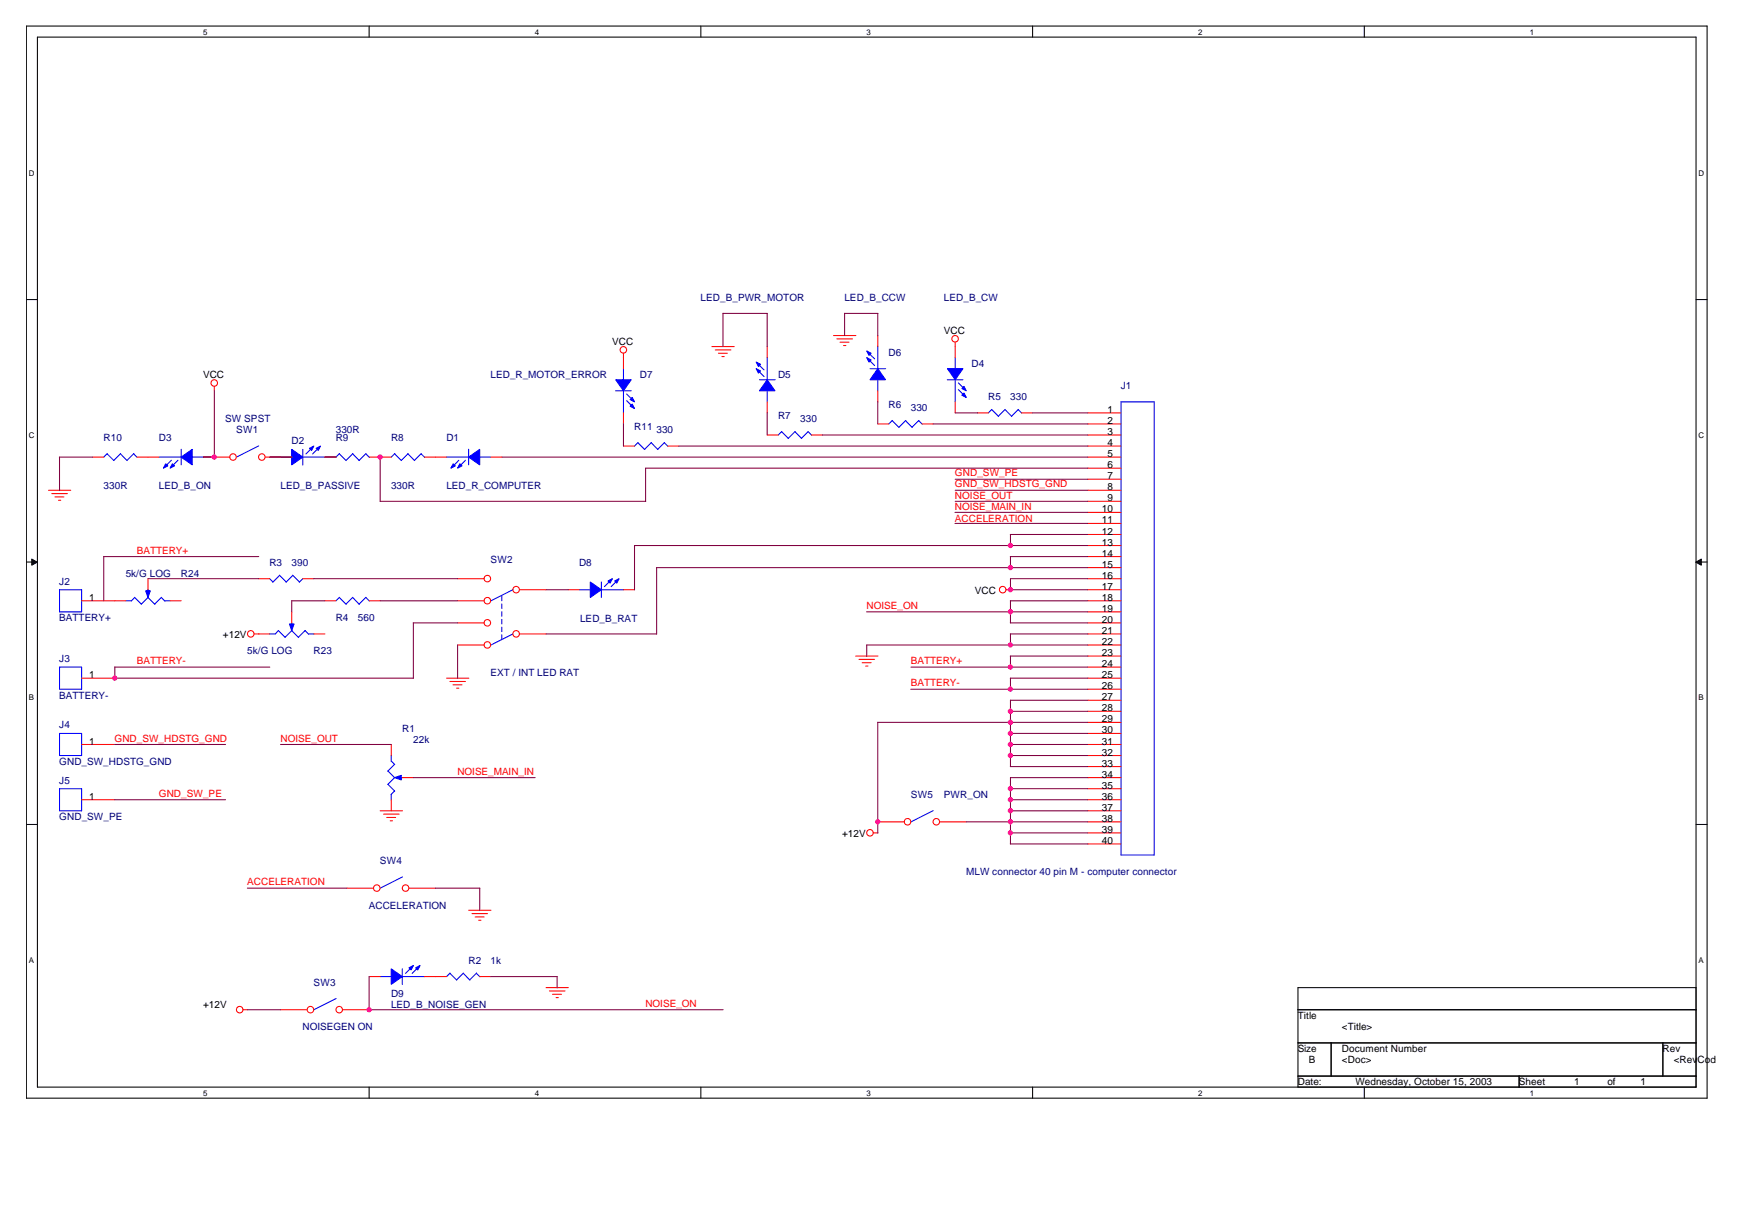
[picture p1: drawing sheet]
<svg xmlns="http://www.w3.org/2000/svg" width="420mm" height="297mm" viewBox="0 0 420 297" stroke-linecap="round" stroke-linejoin="round" font-family="sans-serif">
<path d="M6.4 6.3h405.3v258.7h-405.3zM9 9h400.1v253.3h-400.1z" fill="none" stroke="#000" stroke-width=".25"/>
<g fill="#fff">
<path d="M49 6.6h1v2.1h-1z"/>
<path d="M49 262.7h1v2.1h-1z"/>
</g>
<path d="M89 6.3v2.7M89 262.3v2.7" fill="none" stroke="#000" stroke-width=".25"/>
<g fill="#fff">
<path d="M129 6.6h1v2.1h-1z"/>
<path d="M129 262.7h1v2.1h-1z"/>
</g>
<path d="M169 6.3v2.7M169 262.3v2.7" fill="none" stroke="#000" stroke-width=".25"/>
<g fill="#fff">
<path d="M209 6.6h1v2.1h-1z"/>
<path d="M209 262.7h1v2.1h-1z"/>
</g>
<path d="M249.1 6.3v2.7M249.1 262.3v2.7" fill="none" stroke="#000" stroke-width=".25"/>
<g fill="#fff">
<path d="M289 6.6h1v2.1h-1z"/>
<path d="M289 262.7h1v2.1h-1z"/>
</g>
<path d="M329.1 6.3v2.7M329.1 262.3v2.7" fill="none" stroke="#000" stroke-width=".25"/>
<g fill="#fff">
<path d="M369 6.6h1v2.1h-1z"/>
<path d="M369 262.7h1v2.1h-1z"/>
<path d="M7 40.7h1.3v2.1h-1.3z"/>
<path d="M409.7 40.7h1.4v2.1h-1.4z"/>
<path d="M7 104h1.3v2.1h-1.3z"/>
<path d="M409.7 104h1.4v2.1h-1.4z"/>
</g>
<path d="M6.4 72.3h2.6M409.1 72.3h2.6" fill="none" stroke="#000" stroke-width=".25"/>
<g fill="#fff">
<path d="M7 167.3h1.2v2.1h-1.2z"/>
<path d="M409.7 167.3h1.2v2.1h-1.2z"/>
</g>
<path d="M6.4 135.6h2.6M409.1 135.6h2.6" fill="none" stroke="#000" stroke-width=".25"/>
<g fill="#000" stroke="#000" stroke-width=".24">
<path d="M7.7 134.9l1.3 .8-1.3 .7z" fill-rule="evenodd"/>
<path d="M409 135.7l1.3-.8v1.5z" fill-rule="evenodd"/>
</g>
<g fill="#fff">
<path d="M7 230.7h1.2v2.1h-1.2z"/>
<path d="M409.7 230.7h1.2v2.1h-1.2z"/>
</g>
<path d="M6.4 198.9h2.6M409.1 198.9h2.6M313.1 238.3h96v24h-96zM313.1 243.7h96M313.1 251.7h96M313.1 259.7h96M321.1 251.7v8M366.4 259.7v2.6M401.1 251.7v8" fill="none" stroke="#000" stroke-width=".25"/>
<g fill="none" stroke="#f00" stroke-width=".25">
<path d="M51.7 93.2v1.1M150.4 85.2v3.8M150.4 99.6v2.7M171.7 83.6h5.4M172.5 84.4h3.8M173.3 85.2h2.1M174.1 86h.6M185 83.6v2.7M185 97v2.6M201 81h5.4M201.9 81.8h3.7M202.6 82.6h2.2"/>
<path d="M203.5 83.4h.5M211.7 81v2.6M211.7 94.3v2.7M230.4 82.6v3.7M230.4 97v2.6M235.7 99.6h2.7M246.4 99.6h2.7M262.4 99.6h8M11.7 118.3h5.4M12.5 119.1h3.8M13.3 119.9h2.1M22.4 110.3h2.6"/>
<path d="M33 110.3h5.4M49 110.3h6.4M64 110.3h6.4M78.4 110.3h2.6M89 110.3h5.4M102.4 110.3h5.3M118.4 110.3h2.6M150.4 107.6h2.6M161 107.6h2.7M185 105h2.7M195.7 105h2.7M211.7 102.3h2.7"/>
<path d="M222.4 102.3h2.6M262.4 118.3h8M262.4 102.3h8M262.4 110.3h8M262.4 105h8M262.4 107.6h8M262.4 113h8M262.4 115.6h8M14.1 120.7h.6M35.7 139.6v2.7M62.4 139.6h2.6M73 139.6h2.7"/>
<path d="M110.4 139.6h6.4M262.4 139.6h8M262.4 121h8M262.4 123.6h8M262.4 126.3h8M262.4 129h8M262.4 131.6h8M262.4 134.3h8M262.4 137h8M19.7 145h10.7M41 145h2.7M61.3 153h3.7"/>
<path d="M70.4 147.6v2.7M75.7 153h2.7M78.4 145h2.6M89 145h2.7M110.4 145h6.4M110.4 155.6h6.4M110.4 150.3h6.4M125.3 142.3h6.4M125.3 153h6.4M137 142.3h2.7M150.4 142.3h2.6M206.4 158.3h5.4"/>
<path d="M207.2 159.1h3.8M207.9 159.9h2.2M242.7 142.3h1.1M262.4 142.3h8M262.4 153h8M262.4 158.3h8M262.4 145h8M262.4 155.6h8M262.4 150.3h8M262.4 147.6h8M19.7 163.6h8M19.7 179.6h8"/>
<path d="M94.4 179.6v2.7M107.7 163.6h5.4M108.5 164.4h3.8M109.3 165.2h2.1M110.1 166.1h.6M208.8 160.7h.5M262.4 163.6h8M262.4 179.6h8M262.4 161h8M262.4 166.3h8M262.4 169h8M262.4 171.6h8"/>
<path d="M262.4 174.3h8M262.4 177h8M19.7 193h8M91.7 195.6h5.4M92.5 196.4h3.8M93.3 197.3h2.1M94.1 198.1h.6M94.4 193v2.6M97 187.6h2.7M211.7 198.3h6.4M226.7 198.3h6.4M262.4 195.6h8"/>
<path d="M262.4 187.6h8M262.4 193h8M262.4 182.3h8M262.4 185h8M262.4 190.3h8M262.4 198.3h8M83.7 214.3h6.4M98.6 214.3h6.4M113 219.6h5.4M210.7 201h1.1M262.4 201h8M262.4 203.6h8"/>
<path d="M89 235.6h2.7M102.4 235.6h5.3M113.8 220.5h3.8M114.6 221.3h2.2M115.4 222.1h.6M115.7 235.6h2.7M131.7 238.3h5.4M132.5 239.1h3.8M133.3 239.9h2.1M58.6 243.7h1.1M67.7 243.7h6.4M82.6 243.7h6.4"/>
<path d="M134.1 240.7h.6"/>
<circle cx="51.7" cy="92.4" r=".79"/>
<circle cx="150.4" cy="84.4" r=".79"/>
<circle cx="230.4" cy="81.8" r=".79"/>
<circle cx="56.2" cy="110.3" r=".79"/>
<circle cx="63.1" cy="110.3" r=".79"/>
<circle cx="117.5" cy="139.6" r=".79"/>
<circle cx="60.5" cy="153" r=".79"/>
<circle cx="117.5" cy="145" r=".79"/>
<circle cx="117.5" cy="155.6" r=".79"/>
<circle cx="117.5" cy="150.3" r=".79"/>
<circle cx="124.5" cy="142.3" r=".79"/>
<circle cx="124.5" cy="153" r=".79"/>
<circle cx="241.8" cy="142.3" r=".79"/>
<circle cx="218.9" cy="198.3" r=".79"/>
<circle cx="225.8" cy="198.3" r=".79"/>
<circle cx="90.9" cy="214.3" r=".79"/>
<circle cx="97.8" cy="214.3" r=".79"/>
<circle cx="209.8" cy="201" r=".79"/>
<circle cx="57.8" cy="243.6" r=".79"/>
<circle cx="74.9" cy="243.6" r=".79"/>
<circle cx="81.8" cy="243.6" r=".79"/>
</g>
<g fill="#00f" stroke="#00f" stroke-width=".25">
<path d="M95.2 187.6l1.6-.5v1.1z" fill-rule="evenodd"/>
<path d="M148.5 91.6h3.7l-1.8 2.7z" fill-rule="evenodd"/>
<path d="M152.5 97.5l.5 1.1-1-.6z" fill-rule="evenodd"/>
<path d="M152.5 95.9l.5 1.1-1-.6z" fill-rule="evenodd"/>
<path d="M211.7 89l1.9 2.6h-3.7z" fill-rule="evenodd"/>
<path d="M209 84.7l1.1 .5-.5 .5z" fill-rule="evenodd"/>
<path d="M209 86.3l1.1 .5-.5 .6z" fill-rule="evenodd"/>
<path d="M35.1 142.6h1.1l-.5 1.6z" fill-rule="evenodd"/>
<path d="M142.4 140.4l2.6 1.9-2.6 1.9z" fill-rule="evenodd"/>
<path d="M148.3 140.2l1-.6-.5 1.1z" fill-rule="evenodd"/>
<path d="M146.6 140.2l1.1-.6-.5 1.1z" fill-rule="evenodd"/>
<path d="M94.4 233.8l2.6 1.8-2.6 1.9z" fill-rule="evenodd"/>
<path d="M100.3 233.5l1-.5-.5 1z" fill-rule="evenodd"/>
<path d="M98.6 233.5l1.1-.5-.5 1z" fill-rule="evenodd"/>
<path d="M113 110.3l2.7-1.9v3.8z" fill-rule="evenodd"/>
<path d="M109.3 111.9l.5 .5-1 .6z" fill-rule="evenodd"/>
<path d="M110.9 111.9l.5 .5-1 .6z" fill-rule="evenodd"/>
<path d="M69.8 150.6h1.1l-.5 1.6z" fill-rule="evenodd"/>
<path d="M70.4 108.4l2.6 1.9-2.6 1.9z" fill-rule="evenodd"/>
<path d="M76.2 108.2l1.1-.6-.5 1.1z" fill-rule="evenodd"/>
<path d="M74.6 108.2l1.1-.6-.6 1.1z" fill-rule="evenodd"/>
<path d="M228.5 89h3.7l-1.8 2.6z" fill-rule="evenodd"/>
<path d="M232.5 94.8l.6 1.1-1.1-.5z" fill-rule="evenodd"/>
<path d="M232.5 93.2l.6 1.1-1.1-.6z" fill-rule="evenodd"/>
<path d="M43.7 110.3l2.7-1.9v3.8z" fill-rule="evenodd"/>
<path d="M40 111.9l.5 .5-1.1 .6z" fill-rule="evenodd"/>
<path d="M41.6 111.9l.5 .5-1.1 .6z" fill-rule="evenodd"/>
<path d="M185 91.6l1.9 2.7h-3.7z" fill-rule="evenodd"/>
<path d="M182.4 87.4l1 .5-.5 .5z" fill-rule="evenodd"/>
<path d="M182.4 89l1 .5-.5 .5z" fill-rule="evenodd"/>
</g>
<g fill="none" stroke="#00f" stroke-width=".25">
<path d="M148.5 94.3h3.7M150.4 89v2.7M150.4 94.3v5.4M151.1 95.1l1.7 1.6M151.1 96.7l1.7 1.6M182.6 89.2l1.7 1.7M182.6 87.7l1.7 1.6M183.2 91.6h3.7M185 86.3v5.3M185 94.3v2.7M209.3 86.6l1.7 1.6M209.3 85l1.7 1.6"/>
<path d="M209.9 89h3.7M211.7 83.6v5.4M211.7 91.6v2.7M228.5 91.6h3.7M230.4 86.3v2.7M230.4 91.6v5.4M231.1 92.4l1.7 1.6M231.1 94l1.7 1.7M239.2 98.8l1.6 1.7M239.2 98.8l-.8 .8M242.4 98.8l1.6 1.7M242.4 98.8l-1.6 1.6"/>
<path d="M245.6 98.8l.8 .9M245.6 98.8l-1.6 1.6M270.4 97h8v109.3h-8zM25.8 109.5l1.7 1.6M25.9 109.5l-.9 .8M29.1 109.5l-1.7 1.6M32.2 109.5l.9 .8M32.3 109.5l-1.6 1.6-1.7-1.6M38.3 110.3h5.4M41.3 111.1l-1.6 1.6M42.9 111.1l-1.6 1.6M43.7 108.4v3.8"/>
<path d="M46.3 110.3h2.7M62.4 107.6l-5.4 2.7M67.7 110.3h2.7M73 110.3h5.4M73 108.4v3.8M75.4 107.9l-1.6 1.6M77.1 107.9l-1.7 1.6M81.8 109.5l1.7 1.6M81.9 109.5l-.9 .8M85.1 109.5l-1.7 1.6M88.2 109.5l.9 .8M88.3 109.5l-1.6 1.6-1.6-1.6"/>
<path d="M95.2 109.5l1.6 1.6M95.2 109.5l-.8 .8M98.4 109.5l-1.6 1.6M101.6 109.5l.8 .8M101.6 109.5l-1.6 1.6-1.6-1.6M107.7 110.3h5.3M110.7 111.1l-1.6 1.6M112.3 111.1l-1.7 1.6M113 108.4v3.8M115.7 110.3h2.7M153.8 106.8l1.7 1.7M153.9 106.8l-.9 .8"/>
<path d="M157.1 106.8l1.6 1.7M157.1 106.8l-1.6 1.6M160.2 106.8l.9 .9M160.3 106.8l-1.7 1.6M188.5 104.2l1.7 1.6M188.6 104.1l-.9 .9M190.1 105.8l1.7-1.7 1.5 1.7M194.9 104.2l.9 .8M195 104.1l-1.7 1.7M214.4 102.3l.8-.8 1.6 1.6M218.4 101.5l1.6 1.6M218.4 101.5l-1.6 1.6"/>
<path d="M222.4 102.3l-.8-.8-1.6 1.6M65 139.6l.8 .8M70.6 138.8l1.6 1.6M70.6 138.8l-1.6 1.7M73 139.6l-.8 .9M147.5 139.9l-1.7 1.6M149.1 139.9l-1.7 1.6M14.4 142.3h5.3v5.3h-5.3zM30.4 145h1.4M32.5 144.2l1.6 1.6M32.5 144.1l-.8 .9M35.7 142.3v.6"/>
<path d="M35.7 144.1l-1.6 1.7M38.9 144.2l.9 .8M39 144.1l-1.7 1.7-1.6-1.6M39.7 145h1.4M65 153h1.4M67.1 152.2l1.7 1.6M67.2 152.1l-.8 .9M69.1 140.4l-1.7-1.6-1.6 1.7M70.4 152.2l1.6 1.6M70.4 150.3v.6M70.4 152.1l-1.6 1.7M73.6 152.2l.8 .8"/>
<path d="M73.6 152.1l-1.6 1.7M74.4 153h1.3M81.8 144.2l1.7 1.6M81.9 144.1l-.9 .9M85.1 144.1l-1.7 1.7M88.2 144.2l.9 .8M88.3 144.1l-1.6 1.7-1.6-1.6M121 143.9v1.1M121 145.7v1.1M121 147.6v1.1M121 149.5v1.1M121 151.3v1.1"/>
<path d="M121 153.2v1.1M123.7 153l-5.4 2.7M123.7 142.3l-5.4 2.7M139.7 142.3h2.7M145 142.3h5.4M145 140.4v3.8M14.4 161h5.3v5.3h-5.3zM14.4 177h5.3v5.3h-5.3zM14.4 190.3h5.3v5.3h-5.3zM93.6 186l1.6 1.7M93.6 189.3l1.6 1.6M94.4 182.3v1.4"/>
<path d="M94.4 191.7v1.3M94.4 183.7l.8 .8M95.2 184.4l-1.7 1.7M95.2 187.6l-1.7 1.7M95.2 190.9l-.9 .8M96.5 187.6h.6M225.1 195.6l-5.4 2.7M97.1 211.6l-5.4 2.7M91.7 235.6h2.7M97 233.8v3.8M97 235.6h5.4M99.4 233.2l-1.6 1.7"/>
<path d="M101.1 233.2l-1.7 1.7M108.5 234.8l1.7 1.7M108.5 234.8l-.8 .8M111.7 234.8l1.6 1.7M111.8 234.8l-1.7 1.7M114.9 234.8l.8 .9M114.9 234.8l-1.6 1.7M81.1 240.9l-5.4 2.8"/>
</g>
<g fill="none" stroke="#800040" stroke-width=".25">
<path d="M185 75.6v8.1M185.1 75.6h-10.7v8M211.7 75.6v5.4M211.8 75.6h-8.1v5.4M51.7 94.3v16M185 99.6v5.4M211.7 96.9v5.4M230.4 99.6h5.4M249.1 99.6h13.3M14.3 110.3h8.1M14.4 110.3v8M49 110.3h2.7"/>
<path d="M65 110.3h5.4M78.4 110.3h2.7M91.7 110.3v10.7M121 110.3h141.4M150.4 102.3v5.3M163.7 107.6h98.7M198.4 105h64M225 102.3h37.4M230.4 115.6h32M230.4 118.3h32M262.4 113h-106.7v8M35.7 139.6h26.7"/>
<path d="M62.4 134.3h-37.4v10.7M75.7 139.6h34.7M91.7 121h64.1M158.3 137h104.1M158.4 137v16M230.3 123.6h32.1M230.3 126.3h32.1M230.4 121h32M243.7 129h18.7M243.7 134.3h18.7M243.7 129v2.7M243.7 134.3v2.7"/>
<path d="M262.4 139.6h-18.7v2.7M262.4 131.6h-109.4v10.7M70.3 145h8.1M70.4 145v2.7M91.7 145h18.7M110.4 150.3h-10.7v13.4M110.4 155.6v8.1M131.7 153h26.7M131.7 142.3h5.4M209 147.6h53.4M243.7 145h18.7M243.7 150.3h18.7"/>
<path d="M243.7 142.3h18.7M243.7 153h18.7M243.7 158.3h18.7M243.7 145v5.3M243.7 153v2.7M243.7 158.3v2.7M262.4 155.6h-53.4v2.7M27.7 160.9l-.1 2.7h72.1M27.7 179.6h26.7M27.7 161h37.4M67.7 179.6h26.7M211.7 174.3v26.7"/>
<path d="M211.7 174.3h50.7M219.7 166.3h42.7M219.7 161h42.7M243.7 163.6h18.7M243.7 179.6h18.7M243.7 177h18.7M243.7 171.6h18.7M243.7 163.6v2.8M262.4 169l-18.7-.1v16.1M27.7 193h26.7M99.7 187.6h29.4M233.1 198.3h29.3"/>
<path d="M243.7 193h18.7M243.7 182.3h18.7M243.7 185h18.7M243.7 195.6h18.7M243.7 190.3h18.7M243.7 187.6h18.7M243.7 187.6v16M59.7 214.3h24M105 214.3h10.7M115.7 214.3v5.4M243.7 201h18.7M243.7 203.6h18.7"/>
<path d="M89 235.6v8.1h85.4M118.4 235.6h16M134.4 235.6v2.8M59.7 243.7h8"/>
</g>
<g fill="#f0f" stroke="#f0f" stroke-width=".25">
<circle cx="51.7" cy="110.3" r=".52"/>
<circle cx="91.7" cy="110.3" r=".52"/>
<circle cx="27.7" cy="163.6" r=".52"/>
<circle cx="243.7" cy="131.6" r=".52"/>
<circle cx="211.7" cy="198.3" r=".52"/>
<circle cx="243.7" cy="201" r=".52"/>
<circle cx="243.7" cy="179.6" r=".52"/>
<circle cx="243.7" cy="171.6" r=".52"/>
<circle cx="243.7" cy="182.3" r=".52"/>
<circle cx="243.7" cy="198.3" r=".52"/>
<circle cx="243.7" cy="177" r=".52"/>
<circle cx="243.7" cy="193" r=".52"/>
<circle cx="243.7" cy="190.3" r=".52"/>
<circle cx="243.7" cy="174.3" r=".52"/>
<circle cx="243.7" cy="195.6" r=".52"/>
<circle cx="243.7" cy="137" r=".52"/>
<circle cx="243.7" cy="142.3" r=".52"/>
<circle cx="89" cy="243.6" r=".52"/>
<circle cx="243.7" cy="147.6" r=".52"/>
<circle cx="243.7" cy="155.6" r=".52"/>
<circle cx="243.7" cy="161" r=".52"/>
<circle cx="243.7" cy="166.3" r=".52"/>
</g>
<g font-size="2.4" fill="#000080">
<text x="169" y="72.5">LED_B_PWR_MOTOR</text>
<text x="203.7" y="72.5">LED_B_CCW</text>
<text x="227.7" y="72.5">LED_B_CW</text>
<text x="214.3" y="85.9">D6</text>
<text x="234.4" y="88.5">D4</text>
<text x="118.3" y="91.2">LED_R_MOTOR_ERROR</text>
<text x="154.3" y="91.2">D7</text>
<text x="187.7" y="91.2">D5</text>
<text x="270.3" y="93.9">J1</text>
<text x="54.3" y="101.9">SW SPST</text>
<text x="187.7" y="101.1">R7</text>
<text x="193" y="101.9">330</text>
<text x="214.3" y="98.4">R6</text>
<text x="219.7" y="99.2">330</text>
<text x="238.3" y="96.5">R5</text>
<text x="243.7" y="96.5">330</text>
<text x="25" y="106.4">R10</text>
<text x="38.3" y="106.4">D3</text>
<text x="57" y="104.5">SW1</text>
<text x="70.3" y="107.2">D2</text>
<text x="81" y="106.4">R9</text>
<text x="81" y="104.5">330R</text>
<text x="94.3" y="106.4">R8</text>
<text x="107.7" y="106.4">D1</text>
<text x="153" y="103.7">R11</text>
<text x="158.3" y="104.5">330</text>
<text x="25" y="117.9">330R</text>
<text x="38.3" y="117.9">LED_B_ON</text>
<text x="67.6" y="117.9">LED_B_PASSIVE</text>
<text x="94.3" y="117.9">330R</text>
<text x="107.7" y="117.9">LED_R_COMPUTER</text>
<text x="65" y="136.6">R3</text>
<text x="70.3" y="136.6">390</text>
<text x="118.3" y="135.7">SW2</text>
<text x="139.7" y="136.6">D8</text>
<text x="14.3" y="141.1">J2</text>
<text x="30.3" y="139.2">5k/G LOG</text>
<text x="43.6" y="139.2">R24</text>
<text x="14.3" y="149.9">BATTERY+</text>
<text x="81" y="149.9">R4</text>
<text x="86.3" y="149.9">560</text>
<text x="139.9" y="150.1">LED_B_RAT</text>
<text x="14.3" y="159.8">J3</text>
<text x="59.6" y="157.9">5k/G LOG</text>
<text x="75.6" y="157.9">R23</text>
<text x="118.3" y="163.2">EXT / INT LED RAT</text>
<text x="14.3" y="168.6">BATTERY-</text>
<text x="14.3" y="175.8">J4</text>
<text x="97" y="176.6">R1</text>
<text x="99.7" y="179.2">22k</text>
<text x="14.3" y="184.6">GND_SW_HDSTG_GND</text>
<text x="14.3" y="189.1">J5</text>
<text x="14.3" y="197.9">GND_SW_PE</text>
<text x="219.7" y="192.6">SW5</text>
<text x="227.7" y="192.6">PWR_ON</text>
<text x="91.7" y="208.6">SW4</text>
<text x="233" y="211.2">MLW connector 40 pin M - computer connector</text>
<text x="89" y="219.2">ACCELERATION</text>
<text x="113" y="232.6">R2</text>
<text x="118.3" y="232.6">1k</text>
<text x="75.6" y="237.9">SW3</text>
<text x="94.3" y="240.6">D9</text>
<text x="94.3" y="243.2">LED_B_NOISE_GEN</text>
<text x="73" y="248.6">NOISEGEN ON</text>
</g>
<g font-size="2.4">
<text x="147.7" y="83.2">VCC</text>
<text x="227.7" y="80.5">VCC</text>
<text x="49" y="91.2">VCC</text>
<text x="267.1" y="99.6">1</text>
<text x="267.1" y="102.3">2</text>
<text x="267.1" y="105">3</text>
<text x="267.1" y="107.6">4</text>
<text x="267.1" y="110.3">5</text>
<text x="267.1" y="113">6</text>
<text x="267.1" y="115.6">7</text>
<text x="267.1" y="118.3">8</text>
<text x="265.8" y="123.6">10</text>
<text x="267.1" y="121">9</text>
<text x="265.8" y="126.3">11</text>
<text x="265.8" y="129">12</text>
<text x="265.8" y="131.6">13</text>
<text x="265.8" y="134.3">14</text>
<text x="265.8" y="137">15</text>
<text x="235.1" y="143.2">VCC</text>
<text x="265.8" y="139.6">16</text>
<text x="265.8" y="142.3">17</text>
<text x="21.5" y="145">1</text>
<text x="265.8" y="145">18</text>
<text x="265.8" y="147.6">19</text>
<text x="53.8" y="153.9">+12V</text>
<text x="265.8" y="150.3">20</text>
<text x="265.8" y="153">21</text>
<text x="265.8" y="155.6">22</text>
<text x="265.8" y="158.3">23</text>
<text x="265.8" y="161">24</text>
<text x="21.5" y="163.6">1</text>
<text x="265.8" y="163.6">25</text>
<text x="265.8" y="166.3">26</text>
<text x="265.8" y="169">27</text>
<text x="265.8" y="171.6">28</text>
<text x="21.5" y="179.6">1</text>
<text x="265.8" y="174.3">29</text>
<text x="265.8" y="177">30</text>
<text x="265.8" y="179.6">31</text>
<text x="265.8" y="182.3">32</text>
<text x="265.8" y="185">33</text>
<text x="265.8" y="187.6">34</text>
<text x="265.8" y="190.3">35</text>
<text x="21.5" y="193">1</text>
<text x="265.8" y="193">36</text>
<text x="265.8" y="195.7">37</text>
<text x="203.1" y="201.9">+12V</text>
<text x="265.8" y="198.3">38</text>
<text x="265.8" y="201">39</text>
<text x="265.8" y="203.7">40</text>
<text x="49" y="243.2">+12V</text>
<text x="313" y="245.9">Title</text>
<text x="323.7" y="248.6">&lt;Title&gt;</text>
<text x="313" y="253.9">Size</text>
<text x="315.7" y="256.6">B</text>
<text x="323.7" y="256.6">&lt;Doc&gt;</text>
<text x="323.7" y="253.9">Document Number</text>
<text x="401" y="253.9">Rev</text>
<text x="403.7" y="256.6">&lt;RevCode&gt;</text>
<text x="313" y="261.9">Date:</text>
<text x="326.9" y="261.9">Wednesday, October 15, 2003</text>
<text x="366.4" y="261.9">Sheet</text>
<text x="379.7" y="261.9">1</text>
<text x="387.7" y="261.9">of</text>
<text x="395.7" y="261.9">1</text>
</g>
<g font-size="2.4" fill="#f00">
<text x="230.3" y="115">GND_SW_PE</text>
<text x="230.3" y="117.6">GND_SW_HDSTG_GND</text>
<text x="230.3" y="120.3">NOISE_OUT</text>
<text x="230.3" y="123">NOISE_MAIN_IN</text>
<text x="230.3" y="125.9">ACCELERATION</text>
<text x="33" y="133.6">BATTERY+</text>
<text x="209" y="147">NOISE_ON</text>
<text x="33" y="160.3">BATTERY-</text>
<text x="219.7" y="160.3">BATTERY+</text>
<text x="219.7" y="165.6">BATTERY-</text>
<text x="27.6" y="179">GND_SW_HDSTG_GND</text>
<text x="67.7" y="179">NOISE_OUT</text>
<text x="110.3" y="187">NOISE_MAIN_IN</text>
<text x="38.3" y="192.3">GND_SW_PE</text>
<text x="59.7" y="213.6">ACCELERATION</text>
<text x="155.7" y="243">NOISE_ON</text>
</g>
<g font-size="1.9">
<text x="49" y="8.3">5</text>
<text x="129" y="8.3">4</text>
<text x="209" y="8.3">3</text>
<text x="289" y="8.3">2</text>
<text x="369" y="8.3">1</text>
<text x="7" y="42.4">D</text>
<text x="409.7" y="42.4">D</text>
<text x="7" y="105.7">C</text>
<text x="409.7" y="105.7">C</text>
<text x="7" y="169">B</text>
<text x="409.7" y="169">B</text>
<text x="7" y="232.4">A</text>
<text x="409.7" y="232.4">A</text>
<text x="49" y="264.4">5</text>
<text x="129" y="264.4">4</text>
<text x="209" y="264.4">3</text>
<text x="289" y="264.4">2</text>
<text x="369" y="264.4">1</text>
</g>
</svg>
